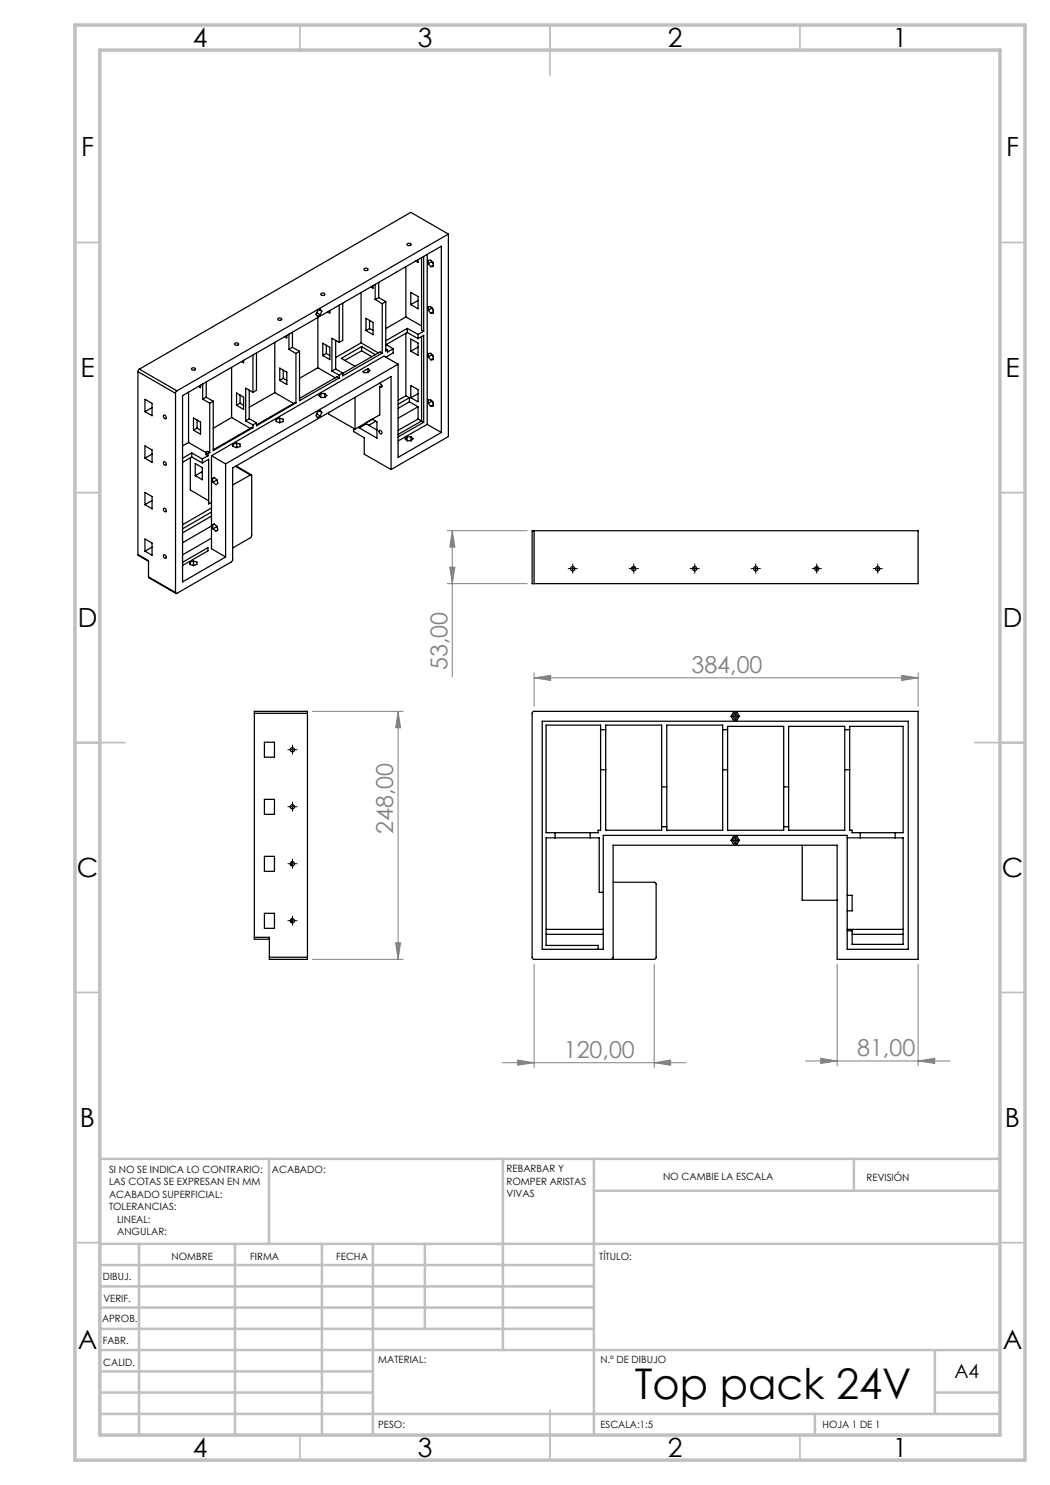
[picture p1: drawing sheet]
<svg xmlns="http://www.w3.org/2000/svg" width="210mm" height="297mm" viewBox="0 0 210 297" stroke-linecap="round" stroke-linejoin="round" font-family="sans-serif">
<g fill="none" stroke="#808080" stroke-width=".2">
<path d="M89.5 106.1h15.9M89.5 116.7h15.9M90 113.4h1l-.5 3.3zM90.5 106.1l.5 3.3h-1zM90.5 106.1v29.3M106.8 135.6l3.3-.5v1zM106.8 134.6v6.6M106.8 135.6h76.8M180.3 135.1l3.3 .5-3.3 .5zM183.6 134.6v6.6M62.5 142.3h18.1M79.6 142.3l.5 3.3h-1z"/>
<path d="M79.6 142.3v49.6M62.5 191.9h18.1M79.1 188.6h1l-.5 3.3zM106.8 192.9v20.6M130.8 192.9v20.6M167.4 192.9v20.3M183.6 192.9v20.3M100.5 212.5h36.7M103.5 212l3.3 .5-3.3 .5zM130.8 212.5l3.3-.5v1zM161.1 212.2h28.9M164.1 211.7l3.3 .5-3.3 .5z"/>
<path d="M183.6 212.2l3.3-.5v1z"/>
</g>
<g fill="none" stroke="#000" stroke-width=".2" stroke-dasharray="15.2 1.3 1.3 1.3">
<path d="M114.1 113.7h-.5M114.6 113.2v-.4M114.6 114.2v.4M115.1 113.7h.4M126.3 113.7h-.5M126.8 113.2v-.4M126.8 114.2v.4M127.3 113.7h.4M138.5 113.7h-.5M139 113.2v-.4M139 114.2v.4M139.5 113.7h.4"/>
<path d="M150.7 113.7h-.5M151.2 113.2v-.4M151.2 114.2v.4M151.7 113.7h.4M162.9 113.7h-.5M163.4 113.2v-.4M163.4 114.2v.4M163.9 113.7h.4M175.1 113.7h-.5M175.6 113.2v-.4M175.6 114.2v.4M176.1 113.7h.4"/>
<path d="M58 149.9h-.4M58.5 149.4v-.4M58.5 150.4v.5M59 149.9h.4M146.6 143.2h-.5M147.1 142.7v-.4M147.1 143.7v.5M147.6 143.2h.4M58 172.7h-.4M58 161.3h-.4M58.5 172.2v-.4M58.5 173.2v.5"/>
<path d="M58.5 160.8v-.4M58.5 161.8v.5M59 172.7h.4M59 161.3h.4M146.6 168h-.5M147.1 167.5v-.4M147.1 168.5v.5M147.6 168h.4M58 184.1h-.4M58.5 183.6v-.4M58.5 184.6v.5M59 184.1h.4"/>
</g>
<g fill="none" stroke="#000" stroke-width=".2">
<path d="M114.1 113.7h.9M114.5 113.2v1M126.2 113.7h1M126.8 113.2v1M138.4 113.7h1.1M138.9 113.2v1M150.6 113.7h1M151.1 113.2v1M162.8 113.7h1M163.3 113.2v1M175 113.7h1M175.5 113.2v1"/>
<path d="M58 150h1M58.5 149.5v1M146.5 143.3h1M147 142.8v1M58 172.8h1M58 161.4h1M58.5 160.9v1M58.5 172.3v.9M146.5 168.1h1M147 167.6v1M58 184.1h1M58.5 183.7v.9"/>
</g>
<g fill="none" stroke="#c0c0c0" stroke-width=".35">
<path d="M60 5v5M110 5v10M160 5v5M15 48.5h5M200 48.5h5M15 98.5h5M200 98.5h5M15 148.5h10M195 148.5h10M15 198.5h5M200 198.5h5M15 248.5h5"/>
<path d="M200 248.5h5M60 287v5M110 282v10M160 287v5"/>
</g>
<g fill="none" stroke="#c0c0c0" stroke-width=".5">
<path d="M53.8 231.8v17M100.6 231.8v38.2M118.8 231.8v55.2M118.8 238.2h81.2M170.8 231.8v6.4M200 231.8h-180v55.2M20 248.8h180M20 257.3h98.8M20 253h98.8M27.8 248.8v38.2M47 248.8v38.2M64.4 248.8v38.2"/>
<path d="M74.6 248.8v38.2M85 248.8v17M20 265.8h98.8M20 261.5h98.8M20 278.5h54.6M20 274.3h54.6M20 270h180M187 278.5h13M187 270v12.8M20 282.8h180M163 282.8v4.2"/>
</g>
<path d="M15 5h190v287h-190zM20 10h180v277h-180z" fill="none" stroke="#c0c0c0" stroke-width=".7"/>
<g fill="#808080">
<path d="M180.3 135.1l3.3 .5-3.3 .5zM106.8 135.6l3.3-.5v1z"/>
<path d="M164.1 211.7l3.3 .5-3.3 .5zM183.6 212.2l3.3-.5v1zM103.5 212l3.3 .5-3.3 .5zM130.8 212.5l3.3-.5v1z"/>
<path d="M79.6 142.3l.5 3.3h-1zM79.1 188.6h1l-.5 3.3zM90.5 106.1l.5 3.3h-1zM90 113.4h1l-.5 3.3z"/>
</g>
<g fill="none" stroke="#000" stroke-width=".25">
<path d="M64.3 58.7l.3-.1 .3 .2a.4 .4 0 0 1-.3 .3 .4 .4 0 0 1-.4-.3zM72.2 58.5v10.1M72.9 53.7l.3-.1 .4 .2a.4 .4 0 0 1-.4 .3 .4 .4 0 0 1-.4-.3zM74.6 57.1v.5l-.4-.2M75 56.9v3M75 59.9l1.4 .8M75.7 59.5l-.7 .4M75.7 56.5v3M75.7 59.5l1.5 .8M81.2 53.3v10.1M81.4 48.8a.44 .44 0 0 1 .5-.2 .44 .44 0 0 1 .3 .4 .45 .45 0 0 1-.5 .1 .45 .45 0 0 1-.3-.3zM82.2 58.5l1.4 .8v2.5l-1.4-.9z"/>
<path d="M83.6 52v.5l-.4-.3M84.3 51.5v14.5l.4 .2M84.7 51.3v14.9M85.4 50.9v34M85.7 52.7l.4 .6M86.4 52.3h.1M86.4 52.3l.2 .4M86.4 52.3l-.7 .4M86.6 52.6v.7h-.5M86.6 52.6l-.5-.6-.4 .1v.6M86.6 53.1l-.5 .2M89.7 46.8l-54.3 31.4"/>
<path d="M89.7 46.8v40.5l-11.5 6.6M89.7 46.8l-7.5-4.3-54.3 31.3M27.6 74.3l7.5 4.4M27.6 74.3v36.6M27.9 73.8l-.3 .5M27.9 73.8l7.5 4.4M29 79.9l1.4 .8v2.4l-1.4-.8zM35.1 78.7v39.8M35.4 78.2l-.3 .5M37.7 78.5v10M38.4 73.6h.3l.4 .1a.39 .39 0 0 1-.4 .3 .39 .39 0 0 1-.4-.3zM40.1 77v.5l-.4-.2"/>
<path d="M40.5 76.8v3M40.5 79.8l1.4 .8M41.2 79.4l-.7 .4M41.2 76.4v3M41.2 79.4l1.5 .9M46.3 73.5v10M46.9 68.7a.38 .38 0 0 1 .5-.2 .38 .38 0 0 1 .2 .5h-.6zM47.3 78.6l1.4 .8v2.5l-1.4-.8zM48 79v1.6M48.7 72.1v.5l-.4-.3M49.8 78v5.7M50.6 71v7.5"/>
<path d="M50.6 78.5l-1.5-.9v6.6M51.3 70.6v7.4l-.7 .5M55 78.5l3.7 2.2M55 68.5v10M55 78.5l-5.2 3M55.6 63.7l.5-.1 .2 .1a.4 .4 0 0 1-.3 .4 .4 .4 0 0 1-.4-.4zM56 73.6l1.4 .8v2.5l-1.4-.8zM56.7 75.7l-.7 .4M56.7 74v1.7M56.7 75.7l.7 .4M57.4 67.1v.5l-.5-.3M57.8 66.8v3.1"/>
<path d="M57.8 69.9l1.4 .8M58.5 69.5l-.7 .4M58.5 66.5v3M58.5 69.5l1.4 .8M59.2 70.7v9.9M59.9 70.3l-.7 .4M59.9 70.3v9.8l7.9-4.5M63.4 62.5l.7 .5M63.6 73.6l-3.7 2.1M63.6 73.6l3.5 2M63.6 63.5v10.1M63.9 61.9l.4 .3"/>
<path d="M64.2 78.7l-.4 .4 .4 .4h.8l.4-.4-.5-.4M64.2 78.7h.7M64.2 78.7v.8M64.3 62.2l-.2-.4-.6 .4-.3 .7 .3 .4 .6-.3M64.3 62.2l-.2 .8M64.6 68.6l1.4 .9v2.4l-1.4-.8zM64.9 78.7v.8M65.3 70.7l-.7 .4M65.3 69.1v1.6M65.3 70.7l.7 .4M66 62.1v.5l-.5-.2M66.4 74.2l1.4 .8"/>
<path d="M67.1 73.8l-.7 .4M67.1 68.1v5.7M67.1 73.8l1.4 .8M67.8 61.1v7.4M67.8 75v.6M67.8 75.6l-.4-.3-7.5 4.4M67.8 68.5l-1.4-.8v6.5M68.5 60.6v7.5l-.7 .4M68.5 74.6l-.7 .4M71 79.5v6.3M72.2 68.6l-5.1 2.9M72.2 68.6l3.5 2"/>
<path d="M72.3 69.3l-4 2.4 2.7 1.6M72.3 69.3l2.8 1.6M72.3 69.3v.9M72.3 70.2l-3.3 1.9M72.3 70.2l2.1 1.1M73.2 63.7l1.4 .8v2.5l-1.4-.9zM73.6 73.7l-1 .6 .2 .2h.8M73.6 73.7l.4 .4-.4 .4M73.6 73.7v.8M73.9 65.7l-.7 .4M73.9 64.1v1.6M73.9 65.7l.7 .4"/>
<path d="M76 76.6a.65 .65 0 0 1 .3 .9l-.3-.2M76 77.3v5.7l-5 2.8M76.3 77.1l-.3 .2M76.4 70.6l-7.9 4.6v-.6M76.4 60.7v9.9M76.4 70.6l-.4-.2-7.5 4.3M77.2 60.3l-.8 .4M77.2 60.3v9.9l.3-.2M77.2 69.8l.3 .2M77.2 68.9l1.4 .8M78.6 69.7l-1.1 .7v-.4M78.6 69.7v.9l-1.4 .8"/>
<path d="M79.6 72.8l-34.5 20M79.6 72.8v18.7l8.7-5M79.6 72.8l-2.8-1.6-34.5 20M81.2 63.4l3.1 1.8M81.2 66.6v12.6M81.2 63.4l-4 2.3M81.2 79.2l.7 .3M81.2 79.2l-1.6 .8M81.5 65.7l2.1 1.2M81.5 65.7l-4.3 2.5M81.5 65.7v.8M81.5 66.5l-4.3 2.4"/>
<path d="M81.5 66.5l2.1 1.2M81.9 79.5l-2.3 1.4M81.9 79.5v.9M82.2 67.8l1.4 .8v2.4l-1.4-.8zM82.2 77.1l1.4 .8v2.5l-1.4-.9zM83.6 67.7l1.1-.6v17.4M83.6 66.9v.8M83.6 60.1l-1.4 .8M83.6 69.4l-1.4 .8M83.6 78.7l-1.4 .8M84.3 67.3v16.9M84.7 66.2l-1.1 .7"/>
<path d="M85.7 62.1v-.7l.4-.1 .5 .6v.7h-.5M85.7 71.4v-.7h.4l.5 .6v.6l-.5 .1M85.7 71.4l.4 .6M85.7 62.1l.4 .5M86.4 61.6h.1M86.4 70.9h.1M86.4 61.6l.2 .4M86.4 61.6l-.7 .5M86.4 70.9l.2 .4M86.4 70.9l-.7 .5M86.6 62.4l-.5 .2M86.6 71.7l-.5 .3"/>
<path d="M29 89.2l1.4 .8v2.5l-1.4-.9zM29 98.5l1.4 .8v2.5l-1.4-.9zM30.4 81.5l-1.4 .8M30.4 90.8l-1.4 .8M32.7 92.3a.46 .46 0 0 1 .5 .3 .46 .46 0 0 1-.1 .5l-.4-.3zM32.7 83a.46 .46 0 0 1 .5 .3 .46 .46 0 0 1-.1 .5l-.4-.3zM37.7 88.5l3.5 2M37.7 88.5l-1.2 .7M38.1 91.5v6.5l3.6 2.2M38.3 90.6l2.2 1.2M38.3 90.6l-1.8 1M38.3 90.6v.8"/>
<path d="M38.3 91.4l-1.8 1.1M38.3 91.4l2.2 1.2M38.7 83.6l1.4 .8v2.5l-1.4-.9zM39.1 92.7l1.4 .8v2.5l-1.4-.9zM39.4 85.6l-.7 .4M39.4 84v1.6M39.4 85.6l.7 .4M40.5 91.8v.8M40.5 92.6l1.2-.7v8.9l.6-.3M40.5 94.3l-1.4 .8M41.2 90.5l.3-.2 .4 .2M41.2 90.5v.4l.4 .3"/>
<path d="M41.2 90.5l.4 .2M41.6 90.7v.5M41.6 91.2l-1.1 .6M41.9 80.6v9.9M41.9 90.5l-.3 .2M42.3 91.2v18.5l2.8 1.7M42.3 91.2l2.8 1.6M42.5 95.7l.3-.2 .6 .5 .2 .7-.4 .2-.6-.5zM42.7 80.3l-.8 .3M42.7 80.3v9.8l7.9-4.6M43.3 95.9v.2M43.3 96.1h.1"/>
<path d="M43.3 96.1l-.7 .3M45.1 92.8v18.6M46.3 83.5l3.8 2.2M46.3 83.5l-3.6 2.2M46.6 88.8v.5M47.1 93.3l3 1.7M47.2 93.2l3.1 1.8M47.3 88.6l.7 .2v.5l-.7 .2-.7-.2v-.5M47.3 88.6l-.7 .2M47.3 89.4l.2 .1M47.3 89.4l-.1 .1M47.3 88.6v.8"/>
<path d="M48 80.6l-.7 .5M48 80.6l.7 .5M49.1 84.2l1.5 .8M49.8 83.7l-.7 .5M49.8 83.7l1.5 .9M50.1 95h.2v12.2l-.2 .3-3.6 2.1M50.1 95l-3.6 2M50.6 85v.5M50.6 85.5h-.2l-7.7 4.5M51.3 84.6l-.7 .4M55.3 83.9v.4M56 83.6l.7 .3-.1 .4-.7 .3-.7-.3 .1-.4"/>
<path d="M56 83.6l-.7 .3M56 83.6v.9M56 84.5h.1M56 84.5h-.2M59.2 80.6l-7.9 4.6v-.6M59.2 80.6l-.1-.1-7.8 4.5M63.4 82.8l.7 .4M63.9 82.2l.4 .3M64.3 82.5l-.2-.4-.6 .3-.3 .7 .3 .4 .6-.3M64.3 82.5l-.2 .7M65.8 82.5v.3l5.2 3M70.7 85.7v.6l2.1 1.3v3.2l5.4 3.1"/>
<path d="M71.9 85.3v.3M71.9 85.6l1.4-.8 2.1 1.2M73.3 84.5h.1M73.3 84.5l1.2-.6 .9 .5v3.2l-3.5-2M75.2 84.2l-1.4 .9M75.8 86.1a.39 .39 0 0 1 .5 .2 .39 .39 0 0 1-.1 .5l-.3-.3zM78.2 93.9v-18.6l-31.7 18.3v18.4l-.3 .4-10.8 6.3h-.2l-.1-.2M81.4 87.4v.7M81.9 80.4l1.7 .9M81.9 80.4l-2.3 1.3M82.2 87.3l.4 .4-.4 .5h-.7l-.5-.4 .4-.4M82.2 87.3l-.8 .1"/>
<path d="M82.2 87.3v.9M83.6 81.3v2.5M83.6 83.8l.7 .4M83.6 81.3l-4 2.3M83.6 83.8l-4 2.3M84.3 84.2l.4 .3M84.3 84.2l-4.7 2.7M84.7 84.5l-5.1 2.9M85.4 84.9l-5.8 3.3M85.4 84.9l2.9 1.6M85.7 80.6l.4 .7M86.4 80.3h.1"/>
<path d="M86.4 80.3l.2 .3M86.4 80.3l-.7 .3M86.6 80.6v.6l-.5 .1M86.6 80.6l-.5-.6h-.4v.6M86.6 81l-.5 .3M88.3 86.5v-37.3l-51.8 29.9v37.3l8.6-5M27.6 110.9l.1 .2 2 1.2M27.6 110.9l2.1 1.2v3.3M29 107.8l1.4 .8v2.5l-1.4-.9zM29.7 115.4l.1 .2 5.4 3.1M29.7 115.4l5.4 3.1M30.4 100.1l-1.4 .8"/>
<path d="M30.4 109.4l-1.4 .8M32.7 110.9a.44 .44 0 0 1 .5 .3 .44 .44 0 0 1-.1 .5l-.4-.3zM32.7 101.6a.44 .44 0 0 1 .5 .3 .44 .44 0 0 1-.1 .5l-.4-.3zM36.5 112.5l5.1-3v.7l-5.1 2.9M38 112.4v.5M38.7 112.2v.8M38.7 112.2l.7 .2v.5l-.7 .2-.7-.2v-.5M38.7 112.2l-.7 .2M38.7 113l.1 .1M38.7 113l-.2 .1M42.3 107.6l-5.8 3.4M42.3 105.2l-5.8 3.3"/>
<path d="M42.3 103.2l-5.8 3.4M42.3 102.4l-5.8 3.4M42.3 101.6l-5.8 3.3M42.5 105.1l.3-.3 .6 .5 .2 .7-.4 .2-.6-.4zM43.3 105.2v.2M43.3 105.4h.1M43.3 105.4l-.7 .4M106.8 106.1h-.4v10.6h.4M106.8 106.1h76.8v10.6h-76.8M106.8 106.1v10.6M126.4 113.5h.7M163 113.5h.7"/>
<path d="M50.9 142.7v-.4h10.6v.4M50.9 142.7v44.8M50.9 142.7h10.6M52.9 148.4h2v3h-2zM52.9 159.9h2v3h-2zM61.5 142.7v48.7M108.4 144.2h73.2v45.7h-12.2v-22.8h-48.7v22.8h-12.3zM109.2 145h10.9v21h-.5v.5h-10.4zM120.1 145.9h1M120.1 153.9h1M121.1 145h11.2v21h-11.2zM132.3 157.4h1.1"/>
<path d="M133.4 145h11.1v21h-11.1zM144.5 145.9h1M144.5 153.9h1M145.5 145.3h11.2v20.7h-11.2zM146.6 142.6h.8l.4 .7-.4 .7h-.8l-.4-.7zM156.7 157.4h1M157.7 145.3h11.2v20.7h-11.2zM168.9 145.9h1M168.9 153.9h1M169.9 145.3h10.7v21.2h-10.2v-.5h-.5zM52.9 171.3h2v3h-2zM58.3 172.4v.7"/>
<path d="M111 166.5v1.1M118 166.5v1.1M120.7 178.5h-.9v-10.9h-10.6v21.5h10.4v.8M122.6 176.5h8.3l.2 .1 .1 .2v14.7l-.1 .3-24.3 .1-.3-.2-.1-49.1 .3-.3h76.9v49.6h-16.2v-22.9h-44.8v22.5l-.4 .4M132.3 165.3h1.1M146.6 167.4h.8l.4 .7-.4 .7h-.8l-.4-.7zM156.7 165.3h1M160.4 169v11.1h7M169.4 167.6h11.2v21.3h-10.2v-2.7h-1M169.4 179.1h1v3.1h-1M172 166.5v1.1M179 166.5v1.1"/>
<path d="M50.9 187.5v.4h3M50.9 187.5h3v3.9M52.9 182.7h2v3h-2zM53.9 191.4v.5h7.6v-.5M53.9 191.4h7.6M58.3 183.8v.7M109.2 186.9h11.5M109.2 185.9h11.5M169.4 185.9h11.2M170.4 186.9h10.2"/>
<circle cx="114.5" cy="113.7" r=".41"/>
<circle cx="126.7" cy="113.7" r=".41"/>
<circle cx="138.9" cy="113.7" r=".42"/>
<circle cx="151.1" cy="113.7" r=".41"/>
<circle cx="163.3" cy="113.7" r=".41"/>
<circle cx="175.5" cy="113.7" r=".42"/>
<circle cx="58.5" cy="150" r=".42"/>
<circle cx="147" cy="143.3" r=".42"/>
<circle cx="58.5" cy="172.8" r=".43"/>
<circle cx="58.5" cy="161.4" r=".42"/>
<circle cx="147" cy="168.1" r=".42"/>
<circle cx="58.5" cy="184.2" r=".43"/>
</g>
<text font-size="8.5" x="127" y="279.7">Top pack 24V</text>
<g font-size="5.3">
<text x="38.5" y="9.5">4</text>
<text x="83.5" y="9.5">3</text>
<text x="133.6" y="9.5">2</text>
<text x="178.6" y="9.5">1</text>
<text x="16.2" y="31.2">F</text>
<text x="201.2" y="31.2">F</text>
<text x="16.1" y="75.5">E</text>
<text x="201.1" y="75.5">E</text>
<text x="15.5" y="125.5">D</text>
<text x="200.5" y="125.5">D</text>
<text x="15.4" y="175.5">C</text>
<text x="200.4" y="175.5">C</text>
<text x="16" y="225.5">B</text>
<text x="201" y="225.5">B</text>
<text x="15.5" y="269.7">A</text>
<text x="200.5" y="269.7">A</text>
<text x="38.5" y="291.5">4</text>
<text x="83.5" y="291.5">3</text>
<text x="133.6" y="291.5">2</text>
<text x="178.6" y="291.5">1</text>
</g>
<g font-size="4.7" fill="#808080">
<text x="89.5" y="134" transform="rotate(-90 89.5 134)">53,00</text>
<text x="138.3" y="134.5">384,00</text>
<text x="78.6" y="166.8" transform="rotate(-90 78.6 166.8)">248,00</text>
<text x="112.8" y="211.5">120,00</text>
<text x="171.4" y="211.2">81,00</text>
</g>
<text font-size="3.9" x="190.9" y="275.5">A4</text>
<g font-size="2">
<text x="21.8" y="234.6">SI NO SE INDICA LO CONTRARIO:</text>
<text x="21.8" y="237.1">LAS COTAS SE EXPRESAN EN MM</text>
<text x="21.8" y="239.6">ACABADO SUPERFICIAL:</text>
<text x="54.4" y="234.6">ACABADO:</text>
<text x="101.3" y="234.5">REBARBAR Y</text>
<text x="101.3" y="237">ROMPER ARISTAS</text>
<text x="101.3" y="239.5">VIVAS</text>
<text x="132.6" y="236">NO CAMBIE LA ESCALA</text>
<text x="173.3" y="236.2">REVISIÓN</text>
<text x="21.8" y="242.1">TOLERANCIAS:</text>
<text x="23.4" y="244.6">LINEAL:</text>
<text x="23.4" y="247.1">ANGULAR:</text>
<text x="34.3" y="252">NOMBRE</text>
<text x="50" y="251.9">FIRMA</text>
<text x="67.2" y="251.9">FECHA</text>
<text x="119.9" y="251.9">TÍTULO:</text>
<text x="20.6" y="256.1">DIBUJ.</text>
<text x="20.7" y="260.3">VERIF.</text>
<text x="20.4" y="264.4">APROB.</text>
<text x="20.5" y="268.8">FABR.</text>
<text x="20.7" y="273.1">CALID.</text>
<text x="75.6" y="272.5">MATERIAL:</text>
<text x="120.1" y="272.5">N.º DE DIBUJO</text>
<text x="75.6" y="285.5">PESO:</text>
<text x="120.1" y="285.6">ESCALA:1:5</text>
<text x="164.5" y="285.6">HOJA 1 DE 1</text>
</g>
</svg>
